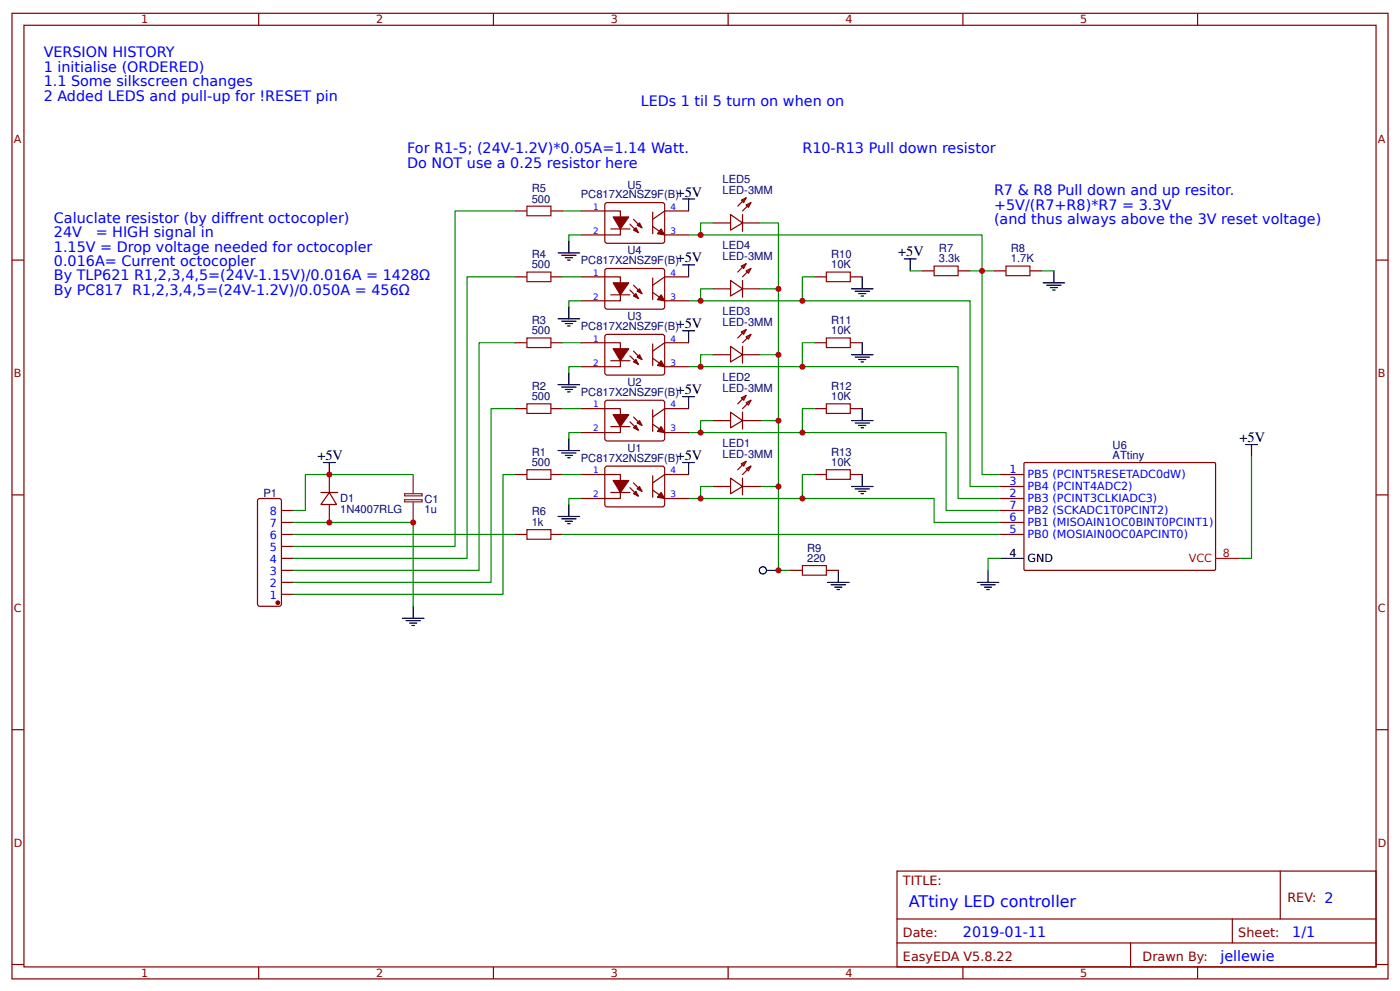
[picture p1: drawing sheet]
<svg xmlns="http://www.w3.org/2000/svg" width="309mm" height="219mm" viewBox="0 0 309 219" stroke-linecap="round" stroke-linejoin="round" font-family="sans-serif">
<g fill="none" stroke="#800" stroke-width=".26">
<path d="M2.6 2.9h304.1v213.3h-304.1zM5.3 5.6h298.7v207.9h-298.7zM57.1 2.9v2.7M109 2.9v2.7M160.9 2.9v2.7M212.7 2.9v2.7M264.6 2.9v2.7M2.6 57.4h2.7M113.8 46.6h2.6M121.7 46.6h2.7M128.3 46.6h8.8v5.3h-8.8M133.9 59.4h12.7l.2 .4v8.2l-.5 .3-12.4-.1-.3-.4v-8z"/>
<path d="M133.9 44.8h12.7l.2 .5v8.2l-.5 .2h-12.4l-.3-.5v-7.9zM134.9 50.6h4.3M139.2 49.5l1.8 1.9M140 48.4l1.8 1.9M144.2 46.9v4.7M144.2 50l2.6 1.9h5.3M152.1 46.6h-5.3l-2.6 1.8M157.4 49.2h4M161.4 47.4l2.6 1.8-2.6 1.6zM163.8 58.8l1-.6-.5 1.1zM163.8 44.2l1-.5-.5 1zM164 47.4v3.7"/>
<path d="M164 49.2h4M164.8 59.8l1.1-.5-.5 1.1zM164.8 45.3l1.1-.6-.5 1.1zM164.8 58.2l-1.8 1.9M164.8 43.7l-1.8 1.8M165.9 59.3l-1.9 1.8M165.9 44.7l-1.9 1.9M203.7 59.8h2.7M211.7 59.8h2.6M219.6 59.8h2.6M227.5 59.8h2.7M304 57.4h2.7"/>
<path d="M113.8 61.1h2.6M113.8 75.7h2.6M121.7 61.1h2.7M121.7 75.7h2.7M128.3 75.7h8.8v5.3h-8.8M128.3 61.1h8.8v5.3h-8.8M133.9 73.9h12.7l.2 .5v8.2l-.5 .2h-12.4l-.3-.5v-7.9zM134.9 79.7h4.3M134.9 65.1h4.3M139.2 78.6l1.8 1.9M139.2 64.1l1.8 1.8M140 77.5l1.8 1.9"/>
<path d="M140 63l1.8 1.8M144.2 61.4v4.8M144.2 76v4.7M144.2 79.1l2.6 1.9h5.3M144.2 64.6l2.6 1.8h5.3M152.1 61.1h-5.3l-2.6 1.9M152.1 75.7h-5.3l-2.6 1.8M157.4 78.3h4M157.4 63.8h4M161.4 76.5l2.6 1.8-2.6 1.6zM161.4 61.9l2.6 1.9-2.6 1.6zM163.8 73.3l1-.5-.5 1z"/>
<path d="M164 61.9v3.7M164 76.5v3.7M164 78.3h4M164 63.8h4M164.8 74.4l1.1-.6-.5 1.1zM164.8 72.8l-1.8 1.8M165.9 73.8l-1.9 1.9M179.9 61.1h2.7M179.9 75.7h2.7M187.9 61.1h2.6M187.9 75.7h2.6M113.8 90.2h2.6"/>
<path d="M121.7 90.2h2.7M128.3 90.2h8.8v5.3h-8.8M133.9 88.5h12.7l.2 .4v8.2l-.5 .3-12.4-.1-.3-.4v-8zM134.9 94.2h4.3M139.2 93.2l1.8 1.8M140 92.1l1.8 1.9M144.2 90.5v4.8M144.2 93.7l2.6 1.8h5.3M152.1 90.2h-5.3l-2.6 1.9M157.4 92.9h4M161.4 91l2.6 1.9-2.6 1.6zM163.8 87.9l1-.6-.5 1.1z"/>
<path d="M164 91v3.7M164 92.9h4M164.8 88.9l1.1-.5-.5 1.1zM164.8 87.3l-1.8 1.9M165.9 88.4l-1.9 1.8M179.9 90.2h2.7M187.9 90.2h2.6M2.6 109.3h2.7M57.1 110.2l4.5-.1 .5 .3 .1 .2v22.8l-.1 .2-.5 .3h-4.2l-.3-.1-.2-.4v-22.8zM62.2 118h2.6M62.2 115.4h2.6M62.2 112.7h2.6"/>
<path d="M70.9 108.8h3.7M72.8 108.8l1.5 2.6h-3.4zM72.8 104.8v4M72.8 111.4v4M113.8 104.8h2.6M113.8 118h2.6M121.7 104.8h2.7M121.7 118h2.7M128.3 104.8h8.8v5.3h-8.8M133.9 103h12.7l.2 .5v8.2l-.5 .2h-12.4l-.3-.5v-7.9zM134.9 108.8h4.3M139.2 107.7l1.8 1.9"/>
<path d="M140 106.7l1.8 1.8M144.2 108.2l2.6 1.9h5.3M144.2 105.1v4.7M152.1 104.8h-5.3l-2.6 1.9M157.4 107.4h4M161.4 105.6l2.6 1.8-2.6 1.6zM163.8 102.4l1-.5-.5 1zM164 107.4h4M164 105.6v3.7M164.8 103.5l1.1-.6-.5 1.1zM164.8 101.9l-1.8 1.8M165.9 102.9l-1.9 1.9"/>
<path d="M179.9 104.8h2.7M187.9 104.8h2.6M220.9 104.8h5.3M220.9 110.1h5.3M220.9 107.4h5.3M220.9 118h5.3M220.9 115.4h5.3M220.9 112.7h5.3M226.3 102.2h42.1l.2 .2-.1 23.4-.2 .2-42-.1-.1-.2v-23.3zM304 109.3h2.7M62.2 131.3h2.6M62.2 128.6h2.6"/>
<path d="M62.2 126h2.6M62.2 123.3h2.6M62.2 120.7h2.6M174.6 126h2.7M182.6 126h2.6M2.6 161.2h2.7M304 161.2h2.7M198.2 192.4h105.8v21.1h-105.8zM282.8 192.4v10.6M2.6 213h2.7M57.1 213.5v2.7M109 213.5v2.7"/>
<path d="M160.9 213.5v2.7M198.2 203h105.8M198.2 208.3h105.8M212.7 213.5v2.7M249.8 208.3v5.2M264.6 213.5v2.7M272.3 203v5.3M304 213h2.7"/>
</g>
<g fill="none" stroke="#000" stroke-width=".26">
<path d="M123.3 55.9h4.8M124.1 56.4h3.2M124.9 56.9h1.6M125.4 57.4h.5M125.7 53.2v2.7M150.8 58.5h2.7M150.8 43.9h2.7M152.1 43.9v2.7M152.1 58.5v2.6M199.8 57.2h2.6M201.1 57.2v2.6M232.8 59.8v2.7"/>
<path d="M123.3 70.4h4.8M124.1 70.9h3.2M124.9 71.5h1.6M125.4 72h.5M125.7 67.8v2.6M150.8 73.1h2.7M152.1 73.1v2.6M188.1 63.8h4.8M188.1 78.3h4.8M188.9 64.3h3.2M188.9 78.9h3.2M189.7 64.8h1.6"/>
<path d="M189.7 79.4h1.6M190.2 65.4h.6M190.2 79.9h.6M190.5 61.1v2.7M190.5 75.7v2.6M230.5 62.5h4.7M231.2 63h3.2M232 63.5h1.6M232.6 64.1h.5M123.3 85h4.8M123.3 99.5h4.8M124.1 85.5h3.2"/>
<path d="M124.9 86h1.6M125.4 86.5h.5M125.7 82.3v2.7M125.7 96.9v2.6M150.8 87.6h2.7M152.1 87.6v2.6M188.1 92.9h4.8M188.9 93.4h3.2M189.7 94h1.6M190.2 94.5h.6M190.5 90.2v2.7M275.2 98.2h2.6"/>
<path d="M276.5 98.2v2.6M71.4 102.2h2.7M72.8 102.2v2.6M123.3 114.1h4.8M124.1 100h3.2M124.1 114.6h3.2M124.9 100.6h1.6M124.9 115.1h1.6M125.4 101.1h.5M125.4 115.6h.5M125.7 111.4v2.7M150.8 102.2h2.7"/>
<path d="M152.1 102.2v2.6M188.1 107.4h4.8M188.9 108h3.2M189.7 108.5h1.6M190.2 109h.6M190.5 104.8v2.6M88.9 136.6h4.8M89.7 137.1h3.2M90.5 137.6h1.6M91 138.1h.5M91.3 133.9v2.7M169.3 126h2.7"/>
<path d="M182.8 128.6h4.8M183.6 129.1h3.2M184.4 129.7h1.6M184.9 130.2h.6M185.2 126v2.6M215.9 128.6h4.8M216.7 129.1h3.2M217.5 129.7h1.6M218 130.2h.5M218.3 126v2.6M220.9 123.3h5.3"/>
<circle cx="168.5" cy="126" r=".79"/>
</g>
<path d="M268.6 123.3h5.2" fill="none" stroke="#f00" stroke-width=".26"/>
<g fill="none" stroke="#080" stroke-width=".26">
<path d="M113.8 46.6h-13.3v74.1h-35.7M124.4 46.6h3.9M128.3 51.9h-2.6v1.3M152.1 51.9h64.9v52.9h3.9M157.4 49.2h-2.6v2.7M168 49.2h4v76.8h2.6M201.1 59.8h2.6M214.3 59.8h5.3M230.2 59.8h2.6M113.8 75.7h-8v50.3h-41M113.8 61.1h-10.6v62.2h-38.4M124.4 61.1h3.9"/>
<path d="M124.4 75.7h3.9M128.3 66.4h-2.6v1.4M152.1 66.4h62.2v41h6.6M157.4 63.8h-2.6v2.6M157.4 78.3h-2.6v2.7M168 63.8h4M168 78.3h4M179.9 61.1h-2.6v5.3M179.9 75.7h-2.6v5.3M113.8 90.2h-5.3v38.4h-43.7M124.4 90.2h3.9M128.3 81h-2.6v1.3"/>
<path d="M128.3 95.5h-2.6v1.4M152.1 81h59.6v29.1h9.2M152.1 95.5h56.9v17.2h11.9M157.4 92.9h-2.6v2.6M168 92.9h4M179.9 90.2h-2.6v5.3M64.8 115.4h26.5v18.5M64.8 118h49M91.3 104.8h-23.8v7.9h-2.7M113.8 104.8h-2.7v26.5h-46.3M124.4 118h96.5M124.4 104.8h3.9"/>
<path d="M128.3 110.1h-2.6v1.3M152.1 110.1h54.3v5.3h14.5M157.4 107.4h-2.6v2.7M168 107.4h4M179.9 104.8h-2.6v5.3M276.5 100.8v22.5h-2.7M220.9 123.3h-2.6v2.7"/>
</g>
<g fill="#800" stroke="#800" stroke-width=".26">
<path d="M146 108.8l.8 1.3-1.5-.3z"/>
<path d="M140 109l.5-.5 .5 1.1z"/>
<path d="M140.8 108l.5-.6 .5 1.1z"/>
<path d="M135.5 106.1h3.4l-1.8 2.7z"/>
<path d="M146 94.2l.8 1.3-1.5-.2z"/>
<path d="M140 94.5l.5-.5 .5 1z"/>
<path d="M140.8 93.4l.5-.5 .5 1.1z"/>
<path d="M135.5 91.6h3.4l-1.8 2.6z"/>
<path d="M146 79.7l.8 1.3-1.5-.3z"/>
<path d="M140 79.9l.5-.5 .5 1.1z"/>
<path d="M140.8 78.9l.5-.6 .5 1.1z"/>
<path d="M135.5 77h3.4l-1.8 2.7z"/>
<path d="M146 65.1l.8 1.3-1.5-.2z"/>
<path d="M140 65.4l.5-.6 .5 1.1z"/>
<path d="M141.3 63.8l.5 1-1-.5z"/>
<path d="M135.5 62.5h3.4l-1.8 2.6z"/>
<path d="M146 50.6l.8 1.3-1.5-.3z"/>
<path d="M140 50.8l.5-.5 .5 1.1z"/>
<path d="M140.8 49.8l.5-.6 .5 1.1z"/>
<path d="M135.5 47.9h3.4l-1.8 2.7z"/>
<circle cx="61.4" cy="133.1" r=".4"/>
</g>
<path d="M89.4 110.4h3.9v.4h-3.9zM89.4 109h3.9v.5h-3.9zM91.3 104.8v4.2M91.3 110.9v4.5" fill="none" stroke="#8d2323" stroke-width=".26"/>
<g fill="none" stroke="#a00000" stroke-width=".26">
<path d="M116.4 45.5h5.3v2.2h-5.3zM206.4 58.8h5.3v2.1h-5.3zM222.2 58.8h5.3v2.1h-5.3zM116.4 60.1h5.3v2.1h-5.3zM116.4 74.6h5.3v2.2h-5.3zM182.6 60.1h5.3v2.1h-5.3zM182.6 74.6h5.3v2.2h-5.3zM116.4 89.2h5.3v2.1h-5.3zM182.6 89.2h5.3v2.1h-5.3zM116.4 117h5.3v2.1h-5.3zM116.4 103.7h5.3v2.2h-5.3zM182.6 103.7h5.3v2.2h-5.3z"/>
<path d="M177.3 124.9h5.3v2.1h-5.3z"/>
</g>
<g fill="#c00">
<circle cx="177.3" cy="110.1" r=".66"/>
<circle cx="177.3" cy="81" r=".66"/>
<circle cx="217" cy="59.8" r=".66"/>
<circle cx="154.8" cy="110.1" r=".66"/>
<circle cx="154.8" cy="81" r=".66"/>
<circle cx="154.8" cy="51.9" r=".66"/>
<circle cx="91.3" cy="115.4" r=".66"/>
<circle cx="72.8" cy="104.8" r=".66"/>
<circle cx="72.8" cy="115.4" r=".66"/>
<circle cx="154.8" cy="66.4" r=".66"/>
<circle cx="154.8" cy="95.5" r=".66"/>
<circle cx="172" cy="126" r=".66"/>
<circle cx="172" cy="107.4" r=".66"/>
<circle cx="172" cy="92.9" r=".66"/>
<circle cx="172" cy="78.3" r=".66"/>
<circle cx="172" cy="63.8" r=".66"/>
<circle cx="177.3" cy="66.4" r=".66"/>
<circle cx="177.3" cy="95.5" r=".66"/>
</g>
<text font-size="3.5" fill="#00f" x="200.8" y="200.3">ATtiny LED controller</text>
<g font-size="3.2" fill="#00f">
<text x="9.6" y="12.7">VERSION HISTORY</text>
<text x="9.6" y="15.9">1 initialise (ORDERED)</text>
<text x="9.6" y="19">1.1 Some silkscreen changes</text>
<text x="9.6" y="22.2">2 Added LEDS and pull-up for !RESET pin</text>
<text x="141.6" y="23.3">LEDs 1 til 5 turn on when on</text>
<text x="90" y="33.9">For R1-5; (24V-1.2V)*0.05A=1.14 Watt.</text>
<text x="177.3" y="33.9">R10-R13 Pull down resistor</text>
<text x="90" y="37.1">Do NOT use a 0.25 resistor here</text>
<text x="219.6" y="43.2">R7 &amp; R8 Pull down and up resitor.</text>
<text x="219.6" y="46.3">+5V/(R7+R8)*R7 = 3.3V</text>
<text x="11.9" y="49.2">Caluclate resistor (by difrent octocopler)</text>
<text x="11.9" y="52.4">24V</text>
<text x="21.1" y="52.4">= HIGH signal in</text>
<text x="49.6" y="49.2">f</text>
<text x="219.6" y="49.5">(and thus always above the 3V reset voltage)</text>
<text x="11.9" y="55.6">1.15V = Drop voltage needed for octocopler</text>
<text x="11.9" y="58.8">0.016A= Current octocopler</text>
<text x="11.9" y="61.9">By TLP621 R1,2,3,4,5=(24V-1.15V)/0.016A = 1428Ω</text>
<text x="11.9" y="65.1">By PC817 R1,2,3,4,5=(24V-1.2V)/0.050A = 456Ω</text>
<text x="212.7" y="206.9">2019-01-11</text>
<text x="285.5" y="206.9">1/1</text>
<text x="269.6" y="212.2">jellewie</text>
</g>
<g font-size="3.2">
<text x="149.5" y="43.4">+5V</text>
<text x="149.5" y="58">+5V</text>
<text x="198.4" y="56.6">+5V</text>
<text x="149.5" y="72.5">+5V</text>
<text x="149.5" y="87.1">+5V</text>
<text x="70.1" y="101.6">+5V</text>
<text x="149.5" y="101.6">+5V</text>
<text x="273.8" y="97.7">+5V</text>
</g>
<g font-size="2.8" fill="#800">
<text x="199.5" y="195.6">TITLE:</text>
<text x="284.4" y="199.3">REV: 2</text>
<text x="199.5" y="206.9">Date:</text>
<text x="273.6" y="206.9">Sheet:</text>
<text x="199.5" y="212.2">EasyEDA V5.8.22</text>
<text x="252.4" y="212.2">Drawn By:</text>
</g>
<g font-size="2.5" fill="#800">
<text x="31.2" y="5.2">1</text>
<text x="83.1" y="5.2">2</text>
<text x="134.9" y="5.2">3</text>
<text x="186.8" y="5.2">4</text>
<text x="238.7" y="5.2">5</text>
<text x="3" y="31.5">A</text>
<text x="304.4" y="31.5">A</text>
<text x="3" y="83.4">B</text>
<text x="304.4" y="83.4">B</text>
<text x="3" y="135.2">C</text>
<text x="304.4" y="135.2">C</text>
<text x="3" y="187.1">D</text>
<text x="304.4" y="187.1">D</text>
<text x="31.2" y="215.8">1</text>
<text x="83.1" y="215.8">2</text>
<text x="134.9" y="215.8">3</text>
<text x="186.8" y="215.8">4</text>
<text x="238.7" y="215.8">5</text>
</g>
<g font-size="2.5" fill="#000080">
<text x="138.7" y="41.6">U5</text>
<text x="159.6" y="40.5">LED5</text>
<text x="117.5" y="44.7">500</text>
<text x="117.5" y="42.4">R5</text>
<text x="128.3" y="43.8">PC817X2NSZ9F(B)</text>
<text x="159.6" y="42.9">LED-3MM</text>
<text x="117.5" y="59.3">500</text>
<text x="117.5" y="57">R4</text>
<text x="128.3" y="58.3">PC817X2NSZ9F(B)</text>
<text x="138.7" y="56.2">U4</text>
<text x="159.6" y="55.1">LED4</text>
<text x="159.6" y="57.4">LED-3MM</text>
<text x="183.6" y="59.3">10K</text>
<text x="183.6" y="57">R10</text>
<text x="207.4" y="58">3.3k</text>
<text x="207.4" y="55.7">R7</text>
<text x="223.3" y="58">1.7K</text>
<text x="223.3" y="55.7">R8</text>
<text x="117.5" y="71.5">R3</text>
<text x="138.7" y="70.7">U3</text>
<text x="159.6" y="69.6">LED3</text>
<text x="159.6" y="72">LED-3MM</text>
<text x="183.6" y="71.5">R11</text>
<text x="117.5" y="73.8">500</text>
<text x="128.3" y="72.9">PC817X2NSZ9F(B)</text>
<text x="183.6" y="73.8">10K</text>
<text x="117.5" y="88.4">500</text>
<text x="117.5" y="86.1">R2</text>
<text x="128.3" y="87.5">PC817X2NSZ9F(B)</text>
<text x="138.7" y="85.3">U2</text>
<text x="159.6" y="84.2">LED2</text>
<text x="159.6" y="86.5">LED-3MM</text>
<text x="183.6" y="88.4">10K</text>
<text x="183.6" y="86.1">R12</text>
<text x="117.5" y="100.6">R1</text>
<text x="138.7" y="99.8">U1</text>
<text x="159.6" y="98.7">LED1</text>
<text x="159.6" y="101.1">LED-3MM</text>
<text x="183.6" y="100.6">R13</text>
<text x="245.8" y="101.4">ATtiny</text>
<text x="245.8" y="99.1">U6</text>
<text x="117.5" y="102.9">500</text>
<text x="128.3" y="102">PC817X2NSZ9F(B)</text>
<text x="183.6" y="102.9">10K</text>
<text x="58.2" y="109.7">P1</text>
<text x="75.1" y="113.3">1N4007RLG</text>
<text x="75.1" y="110.9">D1</text>
<text x="93.8" y="113.3">1u</text>
<text x="93.8" y="111">C1</text>
<text x="117.5" y="113.8">R6</text>
<text x="117.5" y="116.2">1k</text>
<text x="178.3" y="124.1">220</text>
<text x="178.3" y="121.8">R9</text>
</g>
<g font-size="2.5" fill="#00f">
<text x="223.1" y="104.5">1</text>
<text x="223.1" y="107.2">3</text>
<text x="227" y="105.6">PB5 (PCINT5RESETADC0dW)</text>
<text x="59.6" y="113.8">8</text>
<text x="223.1" y="109.8">2</text>
<text x="223.1" y="112.5">7</text>
<text x="227" y="110.9">PB3 (PCINT3CLKIADC3)</text>
<text x="227" y="108.2">PB4 (PCINT4ADC2)</text>
<text x="227" y="113.5">PB2 (SCKADC1T0PCINT2)</text>
<text x="59.6" y="119.1">6</text>
<text x="59.6" y="116.4">7</text>
<text x="223.1" y="117.8">5</text>
<text x="223.1" y="115.1">6</text>
<text x="227" y="118.8">PB0 (MOSIAIN0OC0APCINT0)</text>
<text x="227" y="116.2">PB1 (MISOAIN1OC0BINT0PCINT1)</text>
<text x="59.6" y="124.4">4</text>
<text x="59.6" y="121.7">5</text>
<text x="59.6" y="129.7">2</text>
<text x="59.6" y="127">3</text>
<text x="59.6" y="132.3">1</text>
</g>
<g font-size="2.5">
<text x="223.1" y="123.1">4</text>
<text x="227" y="124.1">GND</text>
</g>
<g font-size="2.5" fill="#f00">
<text x="262.6" y="124.1">VCC</text>
<text x="270.1" y="123.1">8</text>
</g>
<g font-size="1.9" fill="#00f">
<text x="131.1" y="46.3">1</text>
<text x="148.2" y="46.3">4</text>
<text x="131.1" y="51.6">2</text>
<text x="148.2" y="51.6">3</text>
<text x="131.1" y="60.9">1</text>
<text x="148.2" y="60.9">4</text>
<text x="131.1" y="66.2">2</text>
<text x="148.2" y="66.2">3</text>
<text x="131.1" y="75.4">1</text>
<text x="148.2" y="75.4">4</text>
<text x="131.1" y="80.7">2</text>
<text x="148.2" y="80.7">3</text>
<text x="131.1" y="90">1</text>
<text x="148.2" y="90">4</text>
<text x="131.1" y="95.3">2</text>
<text x="148.2" y="95.3">3</text>
<text x="131.1" y="104.5">1</text>
<text x="148.2" y="104.5">4</text>
<text x="131.1" y="109.8">2</text>
<text x="148.2" y="109.8">3</text>
</g>
</svg>
